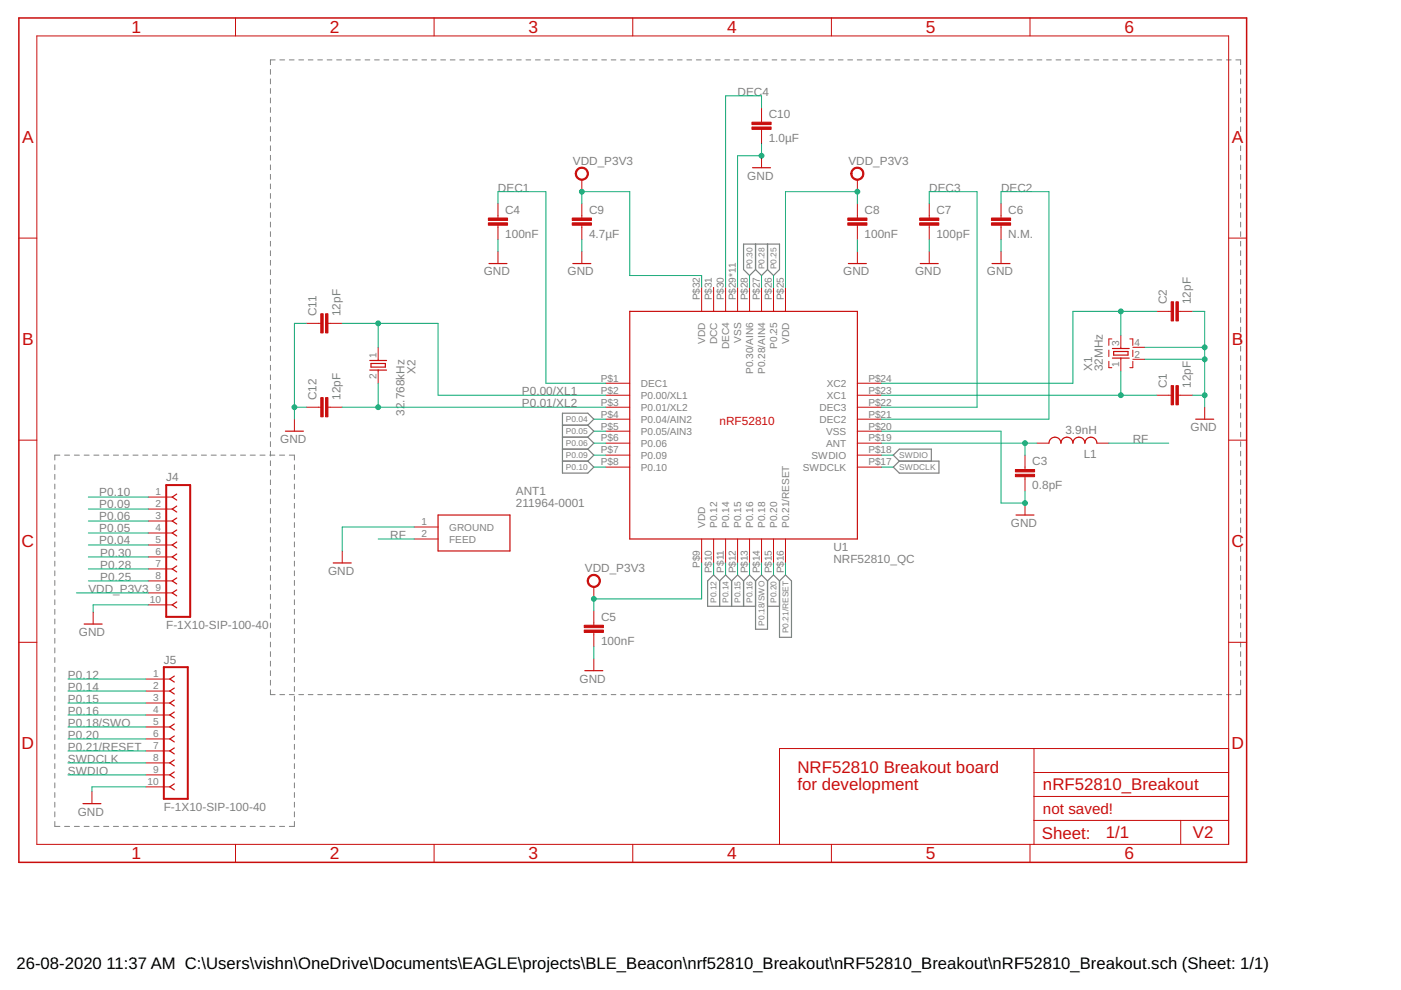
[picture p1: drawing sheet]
<svg xmlns="http://www.w3.org/2000/svg" width="297mm" height="210mm" viewBox="0 0 297 210" stroke-linecap="round" stroke-linejoin="round" font-family="sans-serif">
<g fill="none" stroke="#808080" stroke-width=".21">
<path d="M57.3 14.7v1M57.3 16.7v1.1M57.3 18.8v1M58.3 12.7h-1v1M59.3 12.7h1M61.3 12.7h1.1M63.4 12.7h1M65.4 12.7h1M67.4 12.7h1M69.4 12.7h1M71.4 12.7h1M73.4 12.7h1"/>
<path d="M75.4 12.7h1M77.4 12.7h1M79.4 12.7h1M81.4 12.7h1M83.4 12.7h1M85.4 12.7h1M87.4 12.7h1M89.5 12.7h.9M91.4 12.7h1.1M93.5 12.7h1M95.5 12.7h1M97.5 12.7h1"/>
<path d="M99.5 12.7h1M101.5 12.7h1M103.5 12.7h1M105.5 12.7h1M107.5 12.7h1M109.5 12.7h1M111.5 12.7h1M113.5 12.7h1M115.5 12.7h1M117.5 12.7h1.1M119.5 12.7h1M121.6 12.7h1"/>
<path d="M123.5 12.7h1.1M125.6 12.7h1M127.6 12.7h1M129.6 12.7h1M131.6 12.7h1M133.6 12.7h1M135.6 12.7h1M137.6 12.7h1M139.6 12.7h1M141.6 12.7h1M143.6 12.7h1M145.6 12.7h1"/>
<path d="M147.6 12.7h1.1M149.6 12.7h1.1M151.7 12.7h1M153.7 12.7h1M155.7 12.7h1M157.7 12.7h1M159.7 12.7h1M161.7 12.7h1M163.7 12.7h1M165.7 12.7h1M167.7 12.7h1M169.7 12.7h1"/>
<path d="M171.7 12.7h1M173.7 12.7h1M175.7 12.7h1M177.7 12.7h1.1M179.7 12.7h1.1M181.8 12.7h1M183.8 12.7h1M185.8 12.7h1M187.8 12.7h1M189.8 12.7h1M191.8 12.7h1M193.8 12.7h1"/>
<path d="M195.8 12.7h1M197.8 12.7h1M199.8 12.7h1M201.8 12.7h1M203.8 12.7h1M205.8 12.7h1M207.9 12.7h1M209.8 12.7h1.1M211.9 12.7h1M213.9 12.7h1M215.9 12.7h1M217.9 12.7h1"/>
<path d="M219.9 12.7h1M221.9 12.7h1M223.9 12.7h1M225.9 12.7h1M227.9 12.7h1M229.9 12.7h1M231.9 12.7h1M233.9 12.7h1M235.9 12.7h1M238 12.7h1M240 12.7h1M242 12.7h1"/>
<path d="M244 12.7h1M246 12.7h1M248 12.7h1M250 12.7h1M252 12.7h1M254 12.7h1M256 12.7h1M258 12.7h1M260 12.7h1M262 12.7h1v1M263 14.7v1M263 16.7v1.1"/>
<path d="M263 18.8v1M57.3 20.8v1M57.3 22.8v1M57.3 24.8v1.1M57.3 26.9v1M57.3 28.9v1M57.3 30.9v1M57.3 32.9v1.1M57.3 35v1M57.3 37v1M57.3 39v1M263 20.8v1"/>
<path d="M263 22.8v1M263 24.8v1.1M263 26.9v1M263 28.9v1M263 30.9v1M263 32.9v1.1M263 35v1M263 37v1M263 39v1M57.3 41v1.1M57.3 43.1v1M57.3 45.1v1"/>
<path d="M57.3 47.1v1M57.3 49.1v1M57.3 51.2v1M57.3 53.2v1M57.3 55.2v1M57.3 57.2v1.1M57.3 59.2v1.1M263 41v1.1M263 43.1v1M263 45.1v1M263 47.1v1M263 49.1v1"/>
<path d="M263 51.2v1M263 53.2v1M263 55.2v1M263 57.2v1.1M263 59.2v1.1M57.3 61.3v1M57.3 63.3v1M57.3 65.3v1M57.3 67.3v1.1M57.3 69.4v1M57.3 71.4v1M57.3 73.4v1"/>
<path d="M57.3 75.4v1.1M57.3 77.4v1.1M57.3 79.5v1M263 61.3v1M263 63.3v1M263 65.3v1M263 67.3v1.1M263 69.4v1M263 71.4v1M263 73.4v1M263 75.4v1.1M263 77.4v1.1"/>
<path d="M263 79.5v1M11.6 98.6v1M12.7 96.5h-1.1v1M13.7 96.5h1.1M15.8 96.5h1M17.8 96.5h1.1M19.9 96.5h1.1M22 96.5h1.1M24 96.5h1.1M26.1 96.5h1.1M28.2 96.5h1.1M30.3 96.5h1"/>
<path d="M32.3 96.5h1.1M34.4 96.5h1.1M36.5 96.5h1M38.5 96.5h1.1M40.6 96.5h1.1M42.7 96.5h1.1M44.8 96.5h1M46.8 96.5h1.1M48.9 96.5h1.1M51 96.5h1M53 96.5h1.1M55.1 96.5h1.1"/>
<path d="M57.2 96.5h1.1M57.3 81.5v1M57.3 83.5v1.1M57.3 85.6v1M57.3 87.6v1M57.3 89.6v1M57.3 91.6v1M57.3 93.6v1.1M57.3 95.7v1M57.3 97.7v1M57.3 99.7v1M59.3 96.5h1"/>
<path d="M61.3 96.5h1.1v1M62.4 98.6v1M263 81.5v1M263 83.5v1.1M263 85.6v1M263 87.6v1M263 89.6v1M263 91.6v1M263 93.6v1.1M263 95.7v1M263 97.7v1M263 99.7v1"/>
<path d="M11.6 100.6v1M11.6 102.6v1.1M11.6 104.7v1M11.6 106.7v1.1M11.6 108.8v1M11.6 110.8v1M11.6 112.9v1M11.6 114.9v1.1M11.6 116.9v1.1M11.6 119v1M57.3 101.7v1.1M57.3 103.8v1"/>
<path d="M57.3 105.8v1M57.3 107.8v1M57.3 109.8v1.1M57.3 111.9v1M57.3 113.9v1M57.3 115.9v1M57.3 117.9v1.1M57.3 120v1M62.4 100.6v1M62.4 102.6v1.1M62.4 104.7v1M62.4 106.7v1.1"/>
<path d="M62.4 108.8v1M62.4 110.8v1M62.4 112.9v1M62.4 114.9v1.1M62.4 116.9v1.1M62.4 119v1M263 101.7v1.1M263 103.8v1M263 105.8v1M263 107.8v1M263 109.8v1.1M263 111.9v1"/>
<path d="M263 113.9v1M263 115.9v1M263 117.9v1.1M263 120v1M11.6 121v1.1M11.6 123.1v1M11.6 125.1v1.1M11.6 127.2v1M11.6 129.2v1.1M11.6 131.3v1M11.6 133.3v1M11.6 135.3v1.1"/>
<path d="M11.6 137.4v1M11.6 139.4v1.1M57.3 122v1M57.3 124v1M57.3 126v1M57.3 128.1v1M57.3 130.1v1M57.3 132.1v1M57.3 134.1v1M57.3 136.1v1.1M57.3 138.2v1M62.4 121v1.1"/>
<path d="M62.4 123.1v1M62.4 125.1v1.1M62.4 127.2v1M62.4 129.2v1.1M62.4 131.3v1M62.4 133.3v1M62.4 135.3v1.1M62.4 137.4v1M62.4 139.4v1.1M263 122v1M263 124v1M263 126v1"/>
<path d="M263 128.1v1M263 130.1v1M263 132.1v1M263 134.1v1M263 136.1v1.1M263 138.2v1M11.6 141.5v1M11.6 143.5v1.1M11.6 145.6v1M11.6 147.6v1.1M11.6 149.6v1.1M11.6 151.7v1"/>
<path d="M11.6 153.7v1.1M11.6 155.8v1M11.6 157.8v1.1M11.6 159.9v1M57.3 140.2v1M57.3 142.2v1M57.3 144.2v1.1M57.3 146.3v1h1M59.3 147.3h1M61.3 147.3h1.1M62.4 141.5v1M62.4 143.5v1.1"/>
<path d="M62.4 145.6v1M62.4 147.6v1.1M62.4 149.6v1.1M62.4 151.7v1M62.4 153.7v1.1M62.4 155.8v1M62.4 157.8v1.1M62.4 159.9v1M63.4 147.3h1M65.4 147.3h1M67.4 147.3h1M69.4 147.3h1"/>
<path d="M71.4 147.3h1M73.4 147.3h1M75.4 147.3h1M77.4 147.3h1M79.4 147.3h1M81.4 147.3h1M83.4 147.3h1M85.4 147.3h1M87.4 147.3h1M89.5 147.3h.9M91.4 147.3h1.1M93.5 147.3h1"/>
<path d="M95.5 147.3h1M97.5 147.3h1M99.5 147.3h1M101.5 147.3h1M103.5 147.3h1M105.5 147.3h1M107.5 147.3h1M109.5 147.3h1M111.5 147.3h1M113.5 147.3h1M115.5 147.3h1M117.5 147.3h1.1"/>
<path d="M119.5 147.3h1M121.6 147.3h1M123.5 147.3h1.1M125.6 147.3h1M127.6 147.3h1M129.6 147.3h1M131.6 147.3h1M133.6 147.3h1M135.6 147.3h1M137.6 147.3h1M139.6 147.3h1M141.6 147.3h1"/>
<path d="M143.6 147.3h1M145.6 147.3h1M147.6 147.3h1.1M149.6 147.3h1.1M151.7 147.3h1M153.7 147.3h1M155.7 147.3h1M157.7 147.3h1M159.7 147.3h1M161.7 147.3h1M163.7 147.3h1M165.7 147.3h1"/>
<path d="M167.7 147.3h1M169.7 147.3h1M171.7 147.3h1M173.7 147.3h1M175.7 147.3h1M177.7 147.3h1.1M179.7 147.3h1.1M181.8 147.3h1M183.8 147.3h1M185.8 147.3h1M187.8 147.3h1M189.8 147.3h1"/>
<path d="M191.8 147.3h1M193.8 147.3h1M195.8 147.3h1M197.8 147.3h1M199.8 147.3h1M201.8 147.3h1M203.8 147.3h1M205.8 147.3h1M207.9 147.3h1M209.8 147.3h1.1M211.9 147.3h1M213.9 147.3h1"/>
<path d="M215.9 147.3h1M217.9 147.3h1M219.9 147.3h1M221.9 147.3h1M223.9 147.3h1M225.9 147.3h1M227.9 147.3h1M229.9 147.3h1M231.9 147.3h1M233.9 147.3h1M235.9 147.3h1M238 147.3h1"/>
<path d="M240 147.3h1M242 147.3h1M244 147.3h1M246 147.3h1M248 147.3h1M250 147.3h1M252 147.3h1M254 147.3h1M256 147.3h1M258 147.3h1M260 147.3h1M263 140.2v1"/>
<path d="M263 142.2v1M263 144.2v1.1M263 146.3v1h-1M11.6 161.9v1.1M11.6 164v1M11.6 166v1M11.6 168v1.1M11.6 170.1v1M11.6 172.1v1.1M11.6 174.2v1h1.1M13.7 175.2h1.1M15.8 175.2h1"/>
<path d="M17.8 175.2h1.1M19.9 175.2h1.1M22 175.2h1.1M24 175.2h1.1M26.1 175.2h1.1M28.2 175.2h1.1M30.3 175.2h1M32.3 175.2h1.1M34.4 175.2h1.1M36.5 175.2h1M38.5 175.2h1.1M40.6 175.2h1.1"/>
<path d="M42.7 175.2h1.1M44.8 175.2h1M46.8 175.2h1.1M48.9 175.2h1.1M51 175.2h1M53 175.2h1.1M55.1 175.2h1.1M57.2 175.2h1.1M59.3 175.2h1M62.4 161.9v1.1M62.4 164v1M62.4 166v1"/>
<path d="M62.4 168v1.1M62.4 170.1v1M62.4 172.1v1.1M62.4 174.2v1h-1.1"/>
</g>
<g fill="none" stroke="#808080" stroke-width=".25">
<path d="M160.2 57.1l-1.3 1.3-1.3-1.3v-5.3h7.7v5.3l-1.3 1.3-1.3-1.3M160.2 51.8v5.3M160.2 57.1l1.3 1.3 1.2-1.3M162.7 51.8v5.3M119.3 92.7h5.3M119.3 90.1h5.3M119.3 95.2h5.3M119.3 97.8h5.3M124.6 90.1l1.3 1.3-1.3 1.3M124.6 90.1l1.3-1.2-1.3-1.3h-5.3v12.7h5.3l1.3-1.3-1.3-1.2M124.6 92.7l1.3 1.3-1.3 1.2M124.6 95.2l1.3 1.3-1.3 1.3"/>
<path d="M189.4 99l1.3-1.2h8.4v2.5h-8.4zM190.7 97.8l-1.3-1.3 1.3-1.3h6.8v2.6M152.6 123.2l-1.3-1.3-1.3 1.3v5.3h10.2M152.6 123.2v5.3M152.6 123.2l1.2-1.3 1.3 1.3M155.1 123.2v5.3M155.1 123.2l1.3-1.3 1.2 1.3M157.6 123.2v5.3M157.6 123.2l1.3-1.3 1.3 1.3M160.2 123.2v10.2h2.5v-10.2M160.2 123.2l1.3-1.3 1.2 1.3M162.7 128.5h2.6"/>
<path d="M162.7 123.2l1.3-1.3 1.3 1.3M166.5 121.9l1.3 1.3v11.9h-2.5v-11.9z"/>
</g>
<g fill="none" stroke="#c90d0c" stroke-width=".21">
<path d="M7.8 7.6h252.7v171.4h-252.7zM49.9 3.8v3.8M92 3.8v3.8M134.2 3.8v3.8M176.3 3.8v3.8M218.4 3.8v3.8M123.4 38.1v2.5M161.5 22.9v3M161.5 27.4v3.1M161.5 33v2.6M181.8 38.1v2.5M4 50.5h3.8"/>
<path d="M105.6 43.2v3M105.6 47.8v3M105.6 53.3v2.6M123.4 43.2v3M123.4 47.8v3M123.4 53.3v2.6M181.8 43.2v3M181.8 47.8v3M181.8 53.3v2.6M197 43.2v3M197 47.8v3M197 53.3v2.6"/>
<path d="M212.2 43.2v3M212.2 47.8v3M212.2 53.3v2.6M260.5 50.5h3.8M65 68.6h3M69.5 68.6h3.1M80.2 73.6v2.8M80.2 78.5v2.8M148.8 60.9v5.1M151.3 60.9v5.1M153.8 60.9v5.1M156.4 60.9v5.1"/>
<path d="M158.9 60.9v5.1M161.5 60.9v5.1M164 60.9v5.1M166.5 60.9v5.1M235.1 76.6v1.4h.6M235.1 74.2v1.4M235.7 71.9h-.6v1.3M237.6 71.1v2.8M237.6 75.9v2.8M239.5 71.9h.7v1.3M240.2 76.6v1.4h-.7M240.2 74.2v1.4"/>
<path d="M240.2 73.6h2.5M240.2 76.2h2.5M245.3 66h3M249.8 66h3.1M4 93.3h3.8M62.4 88.9v2.5M65 86.3h3M69.5 86.3h3.1M128.4 94h5.1M128.4 83.8h5.1M128.4 86.3h5.1M128.4 81.3h5.1"/>
<path d="M128.4 88.9h5.1M128.4 91.4h5.1M128.4 96.5h5.1M128.4 99h5.1M181.8 94h5.1M181.8 83.8h5.1M181.8 86.3h5.1M181.8 81.3h5.1M181.8 88.9h5.1M181.8 91.4h5.1M181.8 96.5h5.1M181.8 99h5.1"/>
<path d="M217.3 96.5v3M219.9 94h2.5M232.6 94h2.5M245.3 83.8h3M249.8 83.8h3.1M255.4 86.3v2.6M260.5 93.3h3.8M31.4 105.4h5.1M31.4 107.9h5.1M31.4 110.5h5.1M31.4 113h5.1M31.4 115.5h5.1"/>
<path d="M31.4 118.1h5.1M72.6 116.8v2.6M87.8 111.7h5.1M87.8 114.3h5.1M148.8 114.3v5.1M151.3 114.3v5.1M153.8 114.3v5.1M156.4 114.3v5.1M158.9 114.3v5.1M161.5 114.3v5.1M164 114.3v5.1M166.5 114.3v5.1"/>
<path d="M217.3 101.1v3M217.3 106.7v2.5M4 136.2h3.8M19.7 129.8v2.5M31.4 120.6h5.1M31.4 123.2h5.1M31.4 125.7h5.1M31.4 128.2h5.1M125.9 124.4v2.6M125.9 129.5v3.1M125.9 134.1v3M125.9 139.7v2.5"/>
<path d="M260.5 136.2h3.8M30.9 144h5.1M30.9 146.5h5.1M30.9 149.1h5.1M30.9 151.6h5.1M30.9 154.1h5.1M30.9 156.7h5.1M30.9 159.2h5.1M219.2 158.7v20.3M260.5 158.7h-95.2v20.3M19.5 167.9v2.5M30.9 161.8h5.1"/>
<path d="M30.9 164.3h5.1M30.9 166.8h5.1M49.9 179v3.8M92 179v3.8M134.2 179v3.8M176.3 179v3.8M218.4 179v3.8M219.2 173.9h41.3M219.2 168.9h41.3M219.2 163.8h41.3M250.3 173.9v5.1"/>
</g>
<path d="M4 3.8h260.3v179h-260.3z" fill="none" stroke="#c90d0c" stroke-width=".32"/>
<g fill="#c90d0c" stroke="#c90d0c" stroke-width=".21">
<path d="M124.9 122.2a1.39 1.39 0 0 1 2.2 .3 1.39 1.39 0 0 1-.8 2 1.39 1.39 0 0 1-1.8-1.3h.3a1.15 1.15 0 0 1 1.6-1.1 1.15 1.15 0 0 1 .3 1.9 1.15 1.15 0 0 1-1.9-.6v-.2h-.3z" fill-rule="evenodd"/>
<path d="M122.3 35.9a1.39 1.39 0 0 1 2.2 .2 1.39 1.39 0 0 1-.8 2.1 1.39 1.39 0 0 1-1.7-1.4h.2a1.15 1.15 0 0 1 1.6-1.1 1.15 1.15 0 0 1 .3 2 1.15 1.15 0 0 1-1.8-.6l-.1-.3h-.2z" fill-rule="evenodd"/>
<path d="M180.8 35.9a1.39 1.39 0 0 1 2.2 .2 1.39 1.39 0 0 1-.9 2.1 1.39 1.39 0 0 1-1.7-1.4h.2a1.14 1.14 0 0 1 1.7-.9 1.14 1.14 0 0 1 .2 1.9 1.14 1.14 0 0 1-1.8-.7l-.1-.3h-.2z" fill-rule="evenodd"/>
</g>
<g fill="none" stroke="#c90d0c" stroke-width=".25">
<path d="M159.6 35.6h3.8M103.7 55.9h3.8M121.5 55.9h3.8M179.9 55.9h3.8M195.1 55.9h3.8M210.3 55.9h3.8M78.4 78.5h3.6M78.4 76.4h3.6M78.7 77.1h3v.7h-3zM133.5 66h48.3v48.3h-48.3zM235.9 73.9h3.5M235.9 75.9h3.5"/>
<path d="M236.1 74.5h3.1v.8h-3.1zM60.5 91.4h3.8M222.4 94a1.27 1.27 0 0 1 1.3-1.3 1.27 1.27 0 0 1 1.2 1.3 1.27 1.27 0 0 1 1.3-1.3 1.27 1.27 0 0 1 1.3 1.3 1.27 1.27 0 0 1 1.2-1.3 1.27 1.27 0 0 1 1.3 1.3 1.27 1.27 0 0 1 1.3-1.3 1.27 1.27 0 0 1 1.3 1.3M253.5 88.9h3.8M37.5 104.8l-1 .6 1 .6M37.5 107.3l-1 .6 1 .7M37.5 109.8l-1 .7 1 .6M37.5 112.4l-1 .6 1 .6M37.5 114.9l-1 .6 1 .7M37.5 117.5l-1 .6 1 .6M37.5 120l-1 .6 1 .7M70.7 119.4h3.8"/>
<path d="M92.9 109.2h15.2v7.6h-15.2zM215.4 109.2h3.8M17.8 132.3h3.9M37.5 122.5l-1 .7 1 .6M37.5 125.1l-1 .6 1 .6M37.5 127.6l-1 .6 1 .7M37 143.3l-1 .7 1 .6M37 145.9l-1 .6 1 .7M37 148.4l-1 .7 1 .6M37 151l-1 .6 1 .6M37 153.5l-1 .6 1 .7M37 156l-1 .7 1 .6"/>
<path d="M37 158.6l-1 .6 1 .7M124 142.2h3.8M17.6 170.4h3.8M37 161.1l-1 .7 1 .6M37 163.7l-1 .6 1 .6M37 166.2l-1 .6 1 .7"/>
</g>
<g fill="#c90d0c" stroke="#c90d0c" stroke-width=".21">
<path d="M249.3 64h.5v4.1h-.5z"/>
<path d="M248.3 64h.5v4.1h-.5z"/>
<path d="M249.3 81.8h.5v4h-.5z"/>
<path d="M248.3 81.8h.5v4h-.5z"/>
<path d="M215.3 100.6h4.1v.5h-4.1z"/>
<path d="M215.3 99.5h4.1v.6h-4.1z"/>
<path d="M103.5 47.2h4.1v.6h-4.1z"/>
<path d="M103.5 46.2h4.1v.5h-4.1z"/>
<path d="M123.9 133.6h4v.5h-4z"/>
<path d="M123.9 132.6h4v.5h-4z"/>
<path d="M179.7 47.2h4.1v.6h-4.1z"/>
<path d="M179.7 46.2h4.1v.5h-4.1z"/>
<path d="M210.2 47.2h4.1v.6h-4.1z"/>
<path d="M210.2 46.2h4.1v.5h-4.1z"/>
<path d="M195 47.2h4.1v.6h-4.1z"/>
<path d="M195 46.2h4.1v.5h-4.1z"/>
<path d="M121.3 47.2h4.1v.6h-4.1z"/>
<path d="M121.3 46.2h4.1v.5h-4.1z"/>
<path d="M159.4 26.9h4.1v.5h-4.1z"/>
<path d="M159.4 25.9h4.1v.5h-4.1z"/>
<path d="M69 66.5h.5v4.1h-.5z"/>
<path d="M68 66.5h.5v4.1h-.5z"/>
<path d="M69 84.3h.5v4.1h-.5z"/>
<path d="M68 84.3h.5v4.1h-.5z"/>
</g>
<path d="M35.2 102.8h5.1v28h-5.1zM34.7 141.5h5.1v27.9h-5.1z" fill="none" stroke="#c90d0c" stroke-width=".42"/>
<g fill="none" stroke="#0dab76" stroke-width=".21">
<path d="M161.5 22.9v-2.6h-7.7v40.6M161.5 30.5v2.5h-5.1v27.9M105.6 43.2v-2.6h10.1v40.7h12.7M105.6 50.8v2.5M123.4 43.2v-2.6h10.1v17.8h15.3v2.5M123.4 50.8v2.5M158.9 58.4v2.5M161.5 58.4v2.5M164 58.4v2.5M181.8 43.2v-2.6h-15.3v20.3M181.8 50.8v2.5M197 43.2v-2.6h10.2v45.7h-20.3"/>
<path d="M197 50.8v2.5M212.2 43.2v-2.6h10.2v48.3h-35.5M212.2 50.8v2.5M65 68.6h-2.6v20.3M72.6 68.6h20.3v15.2h35.5M80.2 68.6v5M237.6 66v5.1M237.6 78.7v5.1M242.7 73.6h12.7M242.7 76.2h12.7M245.3 66h-17.8v15.3h-40.6M252.9 66h2.5v20.3"/>
<path d="M62.4 86.3h2.6M72.6 86.3h55.8M80.2 81.3v5M125.9 91.4h2.5M125.9 88.9h2.5M125.9 94h2.5M125.9 99h2.5M125.9 96.5h2.5M186.9 83.8h58.4M186.9 91.4h25.3v15.3h5.1v-2.6M186.9 94h33M186.9 99h2.5"/>
<path d="M186.9 96.5h2.5M217.3 94v2.5M235.1 94h12.7M252.9 83.8h2.5M18.7 118.1h12.7M18.7 113h12.7M18.7 110.5h12.7M18.7 105.4h12.7M18.7 107.9h12.7M18.7 115.5h12.7M80.2 114.3h7.6M87.8 111.7h-15.2v5.1"/>
<path d="M148.8 119.4v7.6h-22.9v2.5M151.3 119.4v2.5M153.8 119.4v2.5M156.4 119.4v2.5M158.9 119.4v2.5M161.5 119.4v2.5M164 119.4v2.5M166.5 119.4v2.5M16.2 125.7h15.2M18.7 120.6h12.7M18.7 123.2h12.7M31.4 128.2h-11.7v1.6"/>
<path d="M125.9 137.1v2.6M14.4 144h16.5M14.4 146.5h16.5M14.4 149.1h16.5M14.4 151.6h16.5M14.4 154.1h16.5M14.4 156.7h16.5M14.4 159.2h16.5M14.4 161.8h16.5M14.4 164.3h16.5M30.9 166.8h-11.4v1.1"/>
</g>
<g fill="#0dab76" stroke="#0dab76" stroke-width=".21">
<circle cx="161.5" cy="33" r=".51"/>
<circle cx="255.4" cy="83.8" r=".51"/>
<circle cx="255.4" cy="73.6" r=".51"/>
<circle cx="255.4" cy="76.2" r=".51"/>
<circle cx="217.3" cy="106.7" r=".51"/>
<circle cx="62.4" cy="86.3" r=".51"/>
<circle cx="125.9" cy="127" r=".51"/>
<circle cx="123.4" cy="40.6" r=".51"/>
<circle cx="181.8" cy="40.6" r=".51"/>
<circle cx="217.3" cy="94" r=".51"/>
<circle cx="237.6" cy="66" r=".51"/>
<circle cx="237.6" cy="83.8" r=".51"/>
<circle cx="80.2" cy="68.6" r=".51"/>
<circle cx="80.2" cy="86.3" r=".51"/>
</g>
<g font-size="3.7" fill="#c90d0c">
<text x="27.9" y="7">1</text>
<text x="70" y="7">2</text>
<text x="112.1" y="7">3</text>
<text x="154.2" y="7">4</text>
<text x="196.3" y="7">5</text>
<text x="238.4" y="7">6</text>
<text x="4.7" y="30.3">A</text>
<text x="261.2" y="30.3">A</text>
<text x="4.7" y="73.2">B</text>
<text x="261.2" y="73.2">B</text>
<text x="4.6" y="116">C</text>
<text x="261.1" y="116">C</text>
<text x="4.6" y="158.9">D</text>
<text x="261.1" y="158.9">D</text>
<text x="27.9" y="182.2">1</text>
<text x="70" y="182.2">2</text>
<text x="112.1" y="182.2">3</text>
<text x="154.2" y="182.2">4</text>
<text x="196.3" y="182.2">5</text>
<text x="238.4" y="182.2">6</text>
</g>
<g font-size="3.6" fill="#c90d0c">
<text x="169.1" y="163.8">NRF52810 Breakout board</text>
<text x="169.1" y="167.6">for development</text>
<text x="221.1" y="167.6">nRF52810_Breakout</text>
<text x="220.9" y="177.9">Sheet:</text>
<text x="234.5" y="177.8">1/1</text>
<text x="252.9" y="177.8">V2</text>
</g>
<g font-size="3.5">
<text x="3.5" y="205.4">26-08-2020</text>
<text x="22.6" y="205.4">11:37 AM C:\Users\vishn\OneDrive\Documents\EAGLE\projects\BLE_Beacon\nrf52810_Breakout\nRF52810_Breakout\nRF52810_Breakout.sch (Sheet: 1/1)</text>
</g>
<text font-size="3.2" fill="#c90d0c" x="221.1" y="172.7">not saved!</text>
<g font-size="2.5" fill="#808080">
<text x="156.4" y="20.3">DEC4</text>
<text x="163" y="25">C10</text>
<text x="121.5" y="34.9">VDD_P3V3</text>
<text x="163" y="30.1">1.0µF</text>
<text x="179.9" y="34.9">VDD_P3V3</text>
<text x="105.6" y="40.6">DEC1</text>
<text x="158.4" y="38.1">GND</text>
<text x="197" y="40.6">DEC3</text>
<text x="212.2" y="40.6">DEC2</text>
<text x="107.1" y="45.3">C4</text>
<text x="124.9" y="45.3">C9</text>
<text x="183.3" y="45.3">C8</text>
<text x="198.5" y="45.3">C7</text>
<text x="213.8" y="45.3">C6</text>
<text x="107.1" y="50.4">100nF</text>
<text x="124.9" y="50.4">4.7µF</text>
<text x="183.3" y="50.4">100nF</text>
<text x="198.5" y="50.4">100pF</text>
<text x="213.8" y="50.4">N.M.</text>
<text x="102.6" y="58.4">GND</text>
<text x="120.4" y="58.4">GND</text>
<text x="178.8" y="58.4">GND</text>
<text x="194" y="58.4">GND</text>
<text x="209.2" y="58.4">GND</text>
<text x="247.4" y="64.5" transform="rotate(-90 247.4 64.5)">C2</text>
<text x="252.5" y="64.5" transform="rotate(-90 252.5 64.5)">12pF</text>
<text x="67.1" y="67" transform="rotate(-90 67.1 67)">C11</text>
<text x="72.2" y="67" transform="rotate(-90 72.2 67)">12pF</text>
<text x="88.1" y="79.3" transform="rotate(-90 88.1 79.3)">X2</text>
<text x="110.7" y="83.8">P0.00/XL1</text>
<text x="231.5" y="78.7" transform="rotate(-90 231.5 78.7)">X1</text>
<text x="233.8" y="78.7" transform="rotate(-90 233.8 78.7)">32MHz</text>
<text x="247.4" y="82.3" transform="rotate(-90 247.4 82.3)">C1</text>
<text x="252.5" y="82.3" transform="rotate(-90 252.5 82.3)">12pF</text>
<text x="67.1" y="84.8" transform="rotate(-90 67.1 84.8)">C12</text>
<text x="72.2" y="84.8" transform="rotate(-90 72.2 84.8)">12pF</text>
<text x="85.8" y="88.2" transform="rotate(-90 85.8 88.2)">32.768kHz</text>
<text x="110.7" y="86.3">P0.01/XL2</text>
<text x="59.4" y="94">GND</text>
<text x="225.9" y="91.9">3.9nH</text>
<text x="240.2" y="94">RF</text>
<text x="252.4" y="91.4">GND</text>
<text x="218.8" y="98.7">C3</text>
<text x="229.8" y="97">L1</text>
<text x="21.1" y="105.1">P0.10</text>
<text x="21.1" y="107.7">P0.09</text>
<text x="35.2" y="102.1">J4</text>
<text x="109.4" y="107.5">211964-0001</text>
<text x="109.4" y="105">ANT1</text>
<text x="218.8" y="103.7">0.8pF</text>
<text x="21.1" y="112.8">P0.05</text>
<text x="21.1" y="110.2">P0.06</text>
<text x="214.3" y="111.7">GND</text>
<text x="21.1" y="115.3">P0.04</text>
<text x="21.3" y="118.1">P0.30</text>
<text x="82.7" y="114.3">RF</text>
<text x="176.7" y="119.4">NRF52810_QC</text>
<text x="176.7" y="116.8">U1</text>
<text x="18.7" y="125.7">VDD_P3V3</text>
<text x="21.3" y="120.6">P0.28</text>
<text x="21.3" y="123.2">P0.25</text>
<text x="69.6" y="121.9">GND</text>
<text x="124" y="121.3">VDD_P3V3</text>
<text x="127.4" y="131.7">C5</text>
<text x="16.7" y="134.8">GND</text>
<text x="35.2" y="133.3">F-1X10-SIP-100-40</text>
<text x="127.4" y="136.7">100nF</text>
<text x="14.4" y="144">P0.12</text>
<text x="34.7" y="140.7">J5</text>
<text x="14.4" y="146.5">P0.14</text>
<text x="14.4" y="149.1">P0.15</text>
<text x="122.9" y="144.7">GND</text>
<text x="14.4" y="151.6">P0.16</text>
<text x="14.4" y="154.1">P0.18/SWO</text>
<text x="14.4" y="156.7">P0.20</text>
<text x="14.4" y="159.2">P0.21/RESET</text>
<text x="14.4" y="161.8">SWDCLK</text>
<text x="14.4" y="164.3">SWDIO</text>
<text x="16.5" y="172.9">GND</text>
<text x="34.7" y="171.9">F-1X10-SIP-100-40</text>
</g>
<text font-size="2.5" fill="#c90d0c" x="152.6" y="90.2">nRF52810</text>
<g font-size="2.1" fill="#808080">
<text x="148.4" y="63.7" transform="rotate(-90 148.4 63.7)">P$32</text>
<text x="150.9" y="63.7" transform="rotate(-90 150.9 63.7)">P$31</text>
<text x="153.5" y="63.7" transform="rotate(-90 153.5 63.7)">P$30</text>
<text x="156" y="63.7" transform="rotate(-90 156 63.7)">P$29*11</text>
<text x="158.6" y="63.7" transform="rotate(-90 158.6 63.7)">P$28</text>
<text x="161.1" y="63.7" transform="rotate(-90 161.1 63.7)">P$27</text>
<text x="163.6" y="63.7" transform="rotate(-90 163.6 63.7)">P$26</text>
<text x="166.2" y="63.7" transform="rotate(-90 166.2 63.7)">P$25</text>
<text x="79.8" y="75.8" transform="rotate(-90 79.8 75.8)">1</text>
<text x="149.5" y="72.9" transform="rotate(-90 149.5 72.9)">VDD</text>
<text x="152.1" y="73" transform="rotate(-90 152.1 73)">DCC</text>
<text x="154.6" y="74.1" transform="rotate(-90 154.6 74.1)">DEC4</text>
<text x="157.1" y="72.6" transform="rotate(-90 157.1 72.6)">VSS</text>
<text x="164.8" y="73.9" transform="rotate(-90 164.8 73.9)">P0.25</text>
<text x="167.3" y="72.9" transform="rotate(-90 167.3 72.9)">VDD</text>
<text x="237.3" y="77.7" transform="rotate(-90 237.3 77.7)">1</text>
<text x="237.3" y="73.3" transform="rotate(-90 237.3 73.3)">3</text>
<text x="240.5" y="73.3">4</text>
<text x="240.5" y="75.8">2</text>
<text x="79.8" y="80.3" transform="rotate(-90 79.8 80.3)">2</text>
<text x="127.4" y="80.9">P$1</text>
<text x="127.4" y="83.4">P$2</text>
<text x="135.9" y="82">DEC1</text>
<text x="159.7" y="79.3" transform="rotate(-90 159.7 79.3)">P0.30/AIN6</text>
<text x="162.2" y="79.3" transform="rotate(-90 162.2 79.3)">P0.28/AIN4</text>
<text x="175.3" y="82">XC2</text>
<text x="184.1" y="83.4">P$23</text>
<text x="184.1" y="80.9">P$24</text>
<text x="127.4" y="86">P$3</text>
<text x="127.4" y="88.5">P$4</text>
<text x="135.9" y="84.6">P0.00/XL1</text>
<text x="135.9" y="87.1">P0.01/XL2</text>
<text x="135.9" y="89.6">P0.04/AIN2</text>
<text x="173.7" y="89.6">DEC2</text>
<text x="173.7" y="87.1">DEC3</text>
<text x="175.3" y="84.6">XC1</text>
<text x="184.1" y="88.5">P$21</text>
<text x="184.1" y="86">P$22</text>
<text x="127.4" y="91.1">P$5</text>
<text x="127.4" y="93.6">P$6</text>
<text x="135.9" y="92.2">P0.05/AIN3</text>
<text x="135.9" y="94.7">P0.06</text>
<text x="175.2" y="94.7">ANT</text>
<text x="175.2" y="92.2">VSS</text>
<text x="184.1" y="93.6">P$19</text>
<text x="184.1" y="91.1">P$20</text>
<text x="127.4" y="96.1">P$7</text>
<text x="127.4" y="98.7">P$8</text>
<text x="135.9" y="97.3">P0.09</text>
<text x="135.9" y="99.8">P0.10</text>
<text x="170.2" y="99.8">SWDCLK</text>
<text x="172.1" y="97.3">SWDIO</text>
<text x="184.1" y="98.7">P$17</text>
<text x="184.1" y="96.1">P$18</text>
<text x="33" y="105">1</text>
<text x="33" y="107.6">2</text>
<text x="33" y="110.1">3</text>
<text x="33" y="112.7">4</text>
<text x="89.4" y="111.4">1</text>
<text x="89.4" y="113.9">2</text>
<text x="95.2" y="112.5">GROUND</text>
<text x="149.5" y="111.9" transform="rotate(-90 149.5 111.9)">VDD</text>
<text x="152.1" y="111.9" transform="rotate(-90 152.1 111.9)">P0.12</text>
<text x="154.6" y="111.9" transform="rotate(-90 154.6 111.9)">P0.14</text>
<text x="157.1" y="111.9" transform="rotate(-90 157.1 111.9)">P0.15</text>
<text x="159.7" y="111.9" transform="rotate(-90 159.7 111.9)">P0.16</text>
<text x="162.2" y="111.9" transform="rotate(-90 162.2 111.9)">P0.18</text>
<text x="164.8" y="111.9" transform="rotate(-90 164.8 111.9)">P0.20</text>
<text x="167.3" y="111.9" transform="rotate(-90 167.3 111.9)">P0.21/RESET</text>
<text x="33" y="115.2">5</text>
<text x="33" y="117.7">6</text>
<text x="95.2" y="115">FEED</text>
<text x="33" y="120.3">7</text>
<text x="33" y="122.8">8</text>
<text x="33" y="125.3">9</text>
<text x="148.4" y="120.4" transform="rotate(-90 148.4 120.4)">P$9</text>
<text x="150.9" y="121.6" transform="rotate(-90 150.9 121.6)">P$10</text>
<text x="153.5" y="121.4" transform="rotate(-90 153.5 121.4)">P$11</text>
<text x="156" y="121.6" transform="rotate(-90 156 121.6)">P$12</text>
<text x="158.6" y="121.6" transform="rotate(-90 158.6 121.6)">P$13</text>
<text x="161.1" y="121.6" transform="rotate(-90 161.1 121.6)">P$14</text>
<text x="163.6" y="121.6" transform="rotate(-90 163.6 121.6)">P$15</text>
<text x="166.2" y="121.6" transform="rotate(-90 166.2 121.6)">P$16</text>
<text x="31.8" y="127.9">10</text>
<text x="32.5" y="143.6">1</text>
<text x="32.5" y="146.2">2</text>
<text x="32.5" y="148.7">3</text>
<text x="32.5" y="151.2">4</text>
<text x="32.5" y="153.8">5</text>
<text x="32.5" y="156.3">6</text>
<text x="32.5" y="158.9">7</text>
<text x="32.5" y="161.4">8</text>
<text x="31.3" y="166.5">10</text>
<text x="32.5" y="163.9">9</text>
</g>
<g font-size="1.8" fill="#808080">
<text x="159.6" y="57.1" transform="rotate(-90 159.6 57.1)">P0.30</text>
<text x="162.1" y="57.1" transform="rotate(-90 162.1 57.1)">P0.28</text>
<text x="164.6" y="57.1" transform="rotate(-90 164.6 57.1)">P0.25</text>
<text x="120" y="89.5">P0.04</text>
<text x="120" y="92.1">P0.05</text>
<text x="120" y="94.6">P0.06</text>
<text x="120" y="99.7">P0.10</text>
<text x="120" y="97.1">P0.09</text>
<text x="190.7" y="99.7">SWDCLK</text>
<text x="190.7" y="97.1">SWDIO</text>
<text x="151.9" y="127.8" transform="rotate(-90 151.9 127.8)">P0.12</text>
<text x="154.5" y="127.8" transform="rotate(-90 154.5 127.8)">P0.14</text>
<text x="157" y="127.8" transform="rotate(-90 157 127.8)">P0.15</text>
<text x="159.6" y="127.8" transform="rotate(-90 159.6 127.8)">P0.16</text>
<text x="164.6" y="127.8" transform="rotate(-90 164.6 127.8)">P0.20</text>
<text x="162.1" y="132.6" transform="rotate(-90 162.1 132.6)">P0.18/SWO</text>
<text x="167.2" y="134.3" transform="rotate(-90 167.2 134.3)">P0.21/RESET</text>
</g>
</svg>
